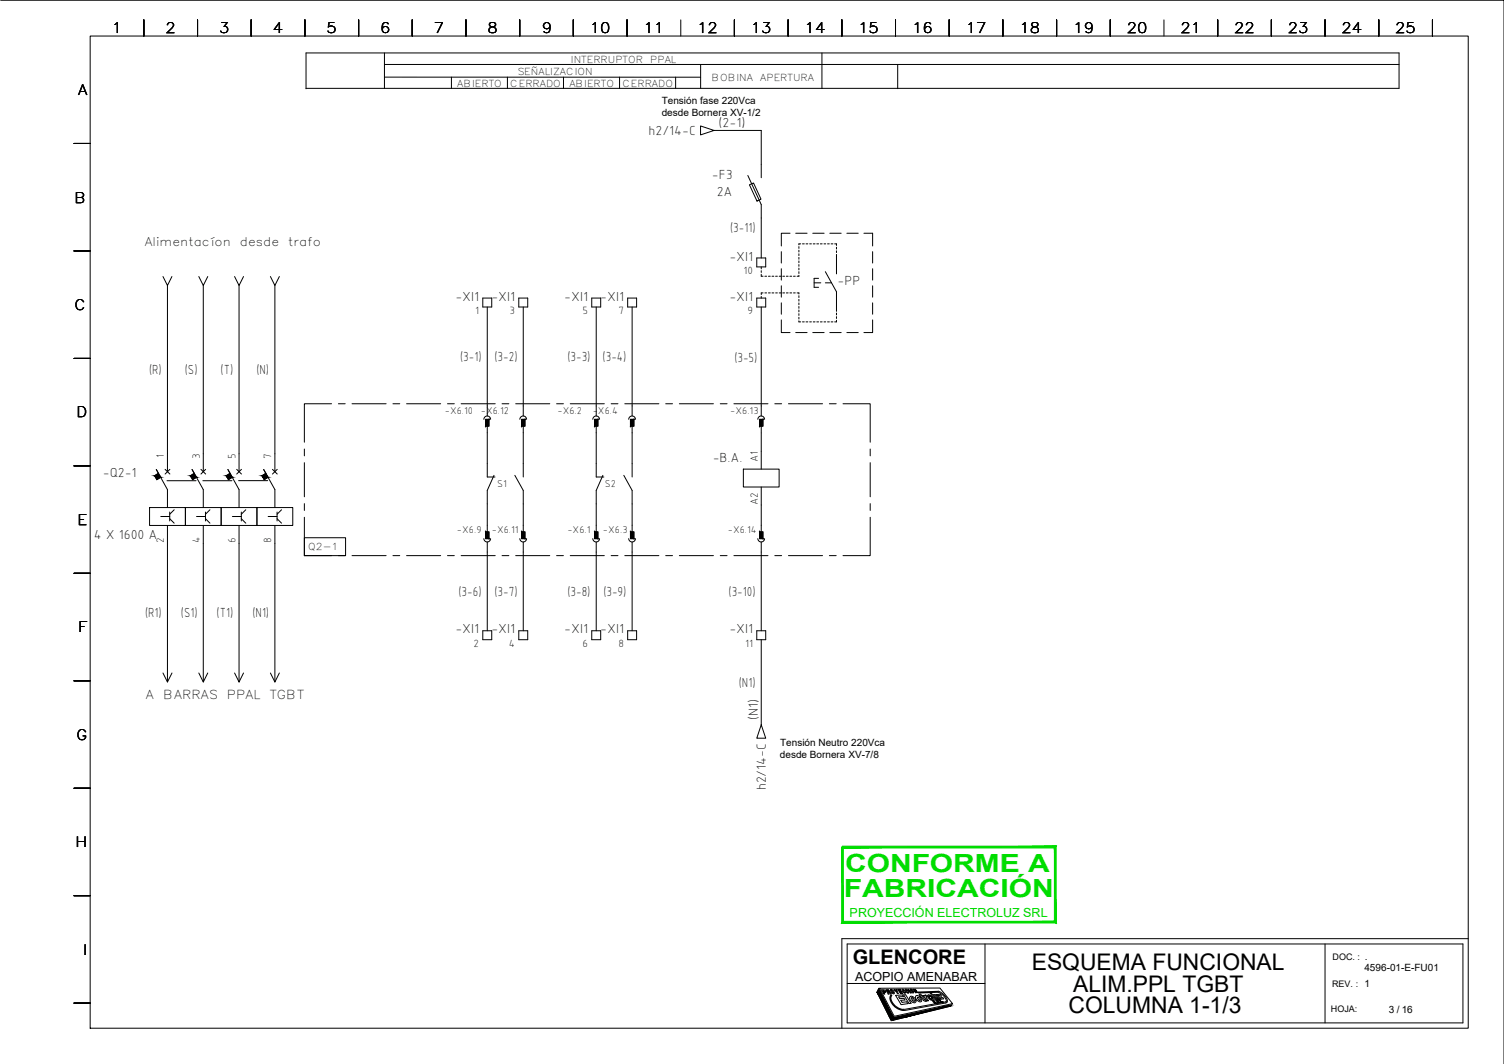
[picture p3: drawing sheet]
<svg xmlns="http://www.w3.org/2000/svg" width="420mm" height="297mm" viewBox="0 0 420 297" stroke-linecap="round" stroke-linejoin="round" font-family="sans-serif">
<g fill="none" stroke="#000" stroke-width=".28">
<path d="M.2 .1h420v296.9M25.2 10.1h385v276.9h-385zM40.2 5.6v4.5M55.2 5.6v4.5M70.2 5.6v4.5M85.2 5.6v4.5M100.2 5.6v4.5M107.4 14.8v9.9M107.4 18h283.4M115.2 5.6v4.5M130.2 5.6v4.5M145.2 5.6v4.5"/>
<path d="M160.2 5.6v4.5M175.2 5.6v4.5M190.2 5.6v4.5M195.7 18.1v6.6M205.2 5.6v4.5M220.2 5.6v4.5M229.6 14.8v9.9M235.2 5.6v4.5M250.2 5.6v4.5M250.8 18.1v6.7M265.2 5.6v4.5M280.2 5.6v4.5"/>
<path d="M295.2 5.6v4.5M310.2 5.6v4.5M325.2 5.6v4.5M340.2 5.6v4.5M355.2 5.6v4.5M370.2 5.6v4.5M385.2 5.6v4.5M400.2 5.6v4.5M85.5 24.7h305.3v-9.9h-305.3v10M107.4 21.5l88.3 .1M126.1 21.5v3.2M141.8 21.5v3.2"/>
<path d="M157.4 21.5v3.2M173.1 21.5v3.2M188.7 21.5v3.2M195.7 35.2l3.8 1.2-3.8 1.3zM199.5 36.4h13.2v13.2M20.7 40.1h4.5M208.9 49l3.8 8.1v14.9M209.4 51.6l1.1-.5 2.1 4.5-1.1 .5zM20.7 70h4.5M45.5 77.2l1.3 2.5 1.2-2.5M46.8 79.7v52M55.5 77.2l1.3 2.5 1.2-2.5"/>
<path d="M56.8 79.7v52M65.5 77.2l1.3 2.5 1.2-2.5M66.8 79.7v52M75.5 77.2l1.3 2.5 1.2-2.5M76.8 79.7v52M211.4 72h2.5v2.5h-2.5zM212.7 74.5v.6M212.7 75.6v.5M212.7 76.6v.5h.5M213.7 77.1h.5M214.7 77.1h.5M215.7 77.1h.5"/>
<path d="M216.7 77.1h.5M217.7 77.1h.5M218.3 70.3v3.1M218.3 75v3.2M218.3 79.8v3.2M218.7 77.1h.5M219.7 77.1h.5M220.7 77.1h.5M220.7 65.1h-2.4v3.6M221.7 77.1h.5M222.3 65.1h3.2M223.2 68.8v.5"/>
<path d="M223.2 69.9v.4M223.2 70.9v.5M223.2 71.8v.6M223.2 72.8v.5M223.2 73.9v.4M223.2 74.9v.4M223.2 75.8v.6M223.2 76.8v.3h-.5M223.7 68.1h-.5v.3M224.2 68.1h.5M225.2 68.1h.5M226.2 68.1h.5"/>
<path d="M227.1 65.1h3.1M227.2 68.1h.5M227.4 79h1.9M228.2 68.1h.5M228.7 77.7h-1.3v2.5h1.3M229.2 68.1h.5M230.2 68.1h.5M230.6 75.8l3.1 5.7v5.4M230.6 79h1.7M231.2 68.1h.5M231.8 65.1h3.2M232.2 68.1h.5"/>
<path d="M233.2 68.1h.5v.4M233.7 69v.5M233.7 70v.5M233.7 71v5.5M236.6 65.1h3.2M241.3 65.1h2.5v3.6M243.8 70.3v3.1M243.8 75v3.2M243.8 79.8v3.2M134.9 83.2h2.5v2.5h-2.5zM136.1 85.7v30.4M144.9 83.2h2.5v2.5h-2.5z"/>
<path d="M146.2 85.7v30.4M165.3 83.2h2.5v2.5h-2.5zM166.6 85.7v30.4M175.3 83.2h2.5v2.5h-2.5zM176.6 85.7v30.4M211.4 83.2h2.5v2.5h-2.5zM212.7 82.7v.5M212.7 85.7v30.4M213.2 81.8h-.5v.4M213.7 81.8h.5M214.7 81.8h.5M215.7 81.8h.5"/>
<path d="M216.7 81.8h.5M217.7 81.8h.5M218.3 89.3v3.5h2.4M218.3 84.5v3.2M218.7 81.8h.5M219.7 81.8h.5M220.7 81.8h.5M221.7 81.8h.5M222.3 92.8h3.2M222.7 81.8h.5v.3M223.2 82.6v.5M223.2 83.6v.5"/>
<path d="M223.2 84.6v.5M223.2 85.6v.5M223.2 86.6v.5M223.2 87.6v.5M223.2 88.6v.5M223.2 89.6v.3h.5M224.2 89.9h.5M225.2 89.9h.5M226.2 89.9h.5M227.1 92.8h3.1M227.2 89.9h.5M228.2 89.9h.5"/>
<path d="M229.2 89.9h.5M230.2 89.9h.5M231.2 89.9h.5M231.8 92.8h3.2M232.2 89.9h.5M233.7 87.4v.5M233.7 88.4v.5M233.7 89.4v.5h-.5M236.6 92.8h3.2M243.8 89.3v3.5h-2.5M243.8 84.5v3.2M20.7 100.1h4.5"/>
<path d="M92.6 112.7h-7.6v10.8M94.5 112.7h1.9M98.3 112.7h9.6M109.8 112.7h1.9M113.6 112.7h9.5M125 112.7h1.9M128.8 112.7h9.5M135.2 117.1a.94 .94 0 0 1 .9-1 .94 .94 0 0 1 1 1M135.7 117.1h.9v1.9h-.9zM136.1 119v14.2h2.2M140.3 112.7h1.9M144.1 112.7h9.5"/>
<path d="M145.2 117.1a.94 .94 0 0 1 1-1 .94 .94 0 0 1 .9 1M145.7 117.1h.9v1.9h-.9zM146.2 119v14.2M155.5 112.7h1.9M159.3 112.7h9.5M165.6 117.1a.94 .94 0 0 1 .9-1 .94 .94 0 0 1 1 1M166.1 117.1h.9v1.9h-.9zM166.6 119v14.2h2.1M170.7 112.7h1.9M174.5 112.7h9.6M175.6 117.1a.94 .94 0 0 1 1-1 .94 .94 0 0 1 .9 1M176.1 117.1h1v1.9h-1z"/>
<path d="M176.6 119v14.2M186 112.7h1.9M189.8 112.7h9.5M201.2 112.7h1.9M205 112.7h9.5M211.7 117.1a.94 .94 0 0 1 1-1 .94 .94 0 0 1 .9 1M212.2 117.1h.9v1.9h-.9zM212.7 119v1.8M216.5 112.7h1.9M220.3 112.7h9.5M231.7 112.7h1.9M235.5 112.7h7.6v10.8"/>
<path d="M20.7 130.1h4.5M44.9 133.3l-1.1 .6-.6-1.1 1.1-.6-.6-1.1 3.1 5.6v5M46.1 131l1.4 1.3M46.7 134.2h8.1M47.5 131l-1.4 1.3M54.9 133.3l-1.1 .6-.6-1.1 1.1-.6-.6-1.1 3.1 5.6v5M56.1 131l1.3 1.3M56.7 134.2h8.1M57.4 131l-1.3 1.3M64.9 133.3l-1.1 .6-.6-1.1 1.1-.6-.6-1.1 3.1 5.6v5M66.1 131l1.4 1.3M66.7 134.2h8.1"/>
<path d="M67.5 131l-1.4 1.3M74.9 133.3l-1.1 .6-.6-1.1 1.1-.6-.6-1.1 3.1 5.6v5M76.1 131l1.3 1.3M77.4 131l-1.3 1.3M85 125.4v1.9M85 129.2v9.5M138 132.7l-1.9 4.2v11.6M143.8 132.7l2.4 4.2v11.6M168.4 132.7l-1.8 4.2v11.6M174.3 132.7l2.3 4.2v11.6M207.7 131h10v5h-10zM212.7 120.9v10.1"/>
<path d="M212.7 136v12.5M243.1 125.4v1.9M243.1 129.2v9.5M41.8 141.7h10v5h-10zM44.9 144.2h2.5M46.8 146.7v43.7M47.4 142.9v2.5M47.4 144.8l1.3 1.3M48.7 142.3l-1.3 1.3M51.8 141.7h10v5h-10zM54.9 144.2h2.5M56.8 146.7v43.7"/>
<path d="M57.4 142.9v2.5M57.4 144.8l1.3 1.3M58.7 142.3l-1.3 1.3M61.8 141.7h10v5h-10zM64.9 144.2h2.5M66.8 146.7v43.7M67.4 142.9v2.5M67.4 144.8l1.3 1.3M68.7 142.3l-1.3 1.3M71.8 141.7h10v5h-10zM74.9 144.2h2.5M76.8 146.7v43.7"/>
<path d="M77.4 142.9v2.5M77.4 144.8l1.3 1.3M78.7 142.3l-1.3 1.3M85 150.1h11.5v5h-11.5zM85 140.6v1.9M85 144.4v10.7M85 155.1h7.6M94.5 155.1h1.9M98.3 155.1h9.6M109.8 155.1h1.9M113.6 155.1h9.5M125 155.1h1.9"/>
<path d="M128.8 155.1h9.5M135.2 150.4a.94 .94 0 0 0 .9 .9 .94 .94 0 0 0 1-.9M135.7 148.5h.9v1.9h-.9zM136.1 151.3v24.8M140.3 155.1h1.9M144.1 155.1h9.5M145.2 150.4a.94 .94 0 0 0 1 .9 .94 .94 0 0 0 .9-.9M145.7 148.5h.9v1.9h-.9zM146.2 151.3v24.8M155.5 155.1h1.9M159.3 155.1h9.5M165.6 150.4a.94 .94 0 0 0 .9 .9 .94 .94 0 0 0 1-.9"/>
<path d="M166.1 148.5h.9v1.9h-.9zM166.6 151.3v24.8M170.7 155.1h1.9M174.5 155.1h9.6M175.6 150.4a.94 .94 0 0 0 1 .9 .94 .94 0 0 0 .9-.9M176.1 148.5h1v1.9h-1zM176.6 151.3v24.8M186 155.1h1.9M189.8 155.1h9.5M201.2 155.1h1.9M205 155.1h9.5M211.7 150.4a.94 .94 0 0 0 1 .9 .94 .94 0 0 0 .9-.9"/>
<path d="M212.2 148.5h.9v1.9h-.9zM212.7 151.3v24.8M216.5 155.1h1.9M220.3 155.1h9.5M231.7 155.1h1.9M243.1 144.4v10.7h-7.6M243.1 140.6v1.9M20.7 160h4.5M134.9 176.1h2.5v2.5h-2.5zM144.9 176.1h2.5v2.5h-2.5zM165.3 176.1h2.5v2.5h-2.5zM175.3 176.1h2.5v2.5h-2.5z"/>
<path d="M211.4 176.1h2.5v2.5h-2.5zM212.7 178.6v23.7M20.7 190.1h4.5M45.5 187.9l1.3 2.5 1.2-2.5M55.5 187.9l1.3 2.5 1.2-2.5M65.5 187.9l1.3 2.5 1.2-2.5M75.5 187.9l1.3 2.5 1.2-2.5M212.7 202.3l1.2 3.8h-2.5zM20.7 220.1h4.5M20.7 250h4.5M236.7 263.5h172v22.1h-172zM236.7 274.6h38.5"/>
<path d="M245.5 276l4 7.9-.6 .9-3.9-7.8zM245.7 275.9l16.9-.1 3.5 4.4-16.3 3.5zM246.3 276.3h.6a.4 .4 0 0 1 .4 .3 .4 .4 0 0 1-.1 .4h-.3l.3 .5h-.3zM246.6 276.5h.3l.2 .3h-.3zM248.2 276.5l-.4-.1 .2 .4 .2-.1v-.2M248.5 276.9l-.2-.5-.9-.1 .7 1.2h.3l-.3-.5 .9 .5-.5-.6M248.8 276.2a.95 .95 0 0 1 1 1.2 .95 .95 0 0 1-1-1.2zM249 276.4l.5 .4 .1 .5-.4-.4zM249.7 276.3l.7 .3-.1-.4h.3l.1 .6 .3 .6h-.3zM250.2 277.9l1.9-.1 .3 .4-1.3 .1 .3 .5 1.1-.1 .3 .5-1.1 .1 .3 .5 1.3-.1 .3 .5-1.9 .3zM250.8 276.2h.7l.1 .2h-.4l.6 .4-.3 .1 .2 .2h.4l.1 .3h-.7zM252 276.2l.6 .2h-.4l.4 .7 .3-.2v.4l-.6-.2-.3-.6z"/>
<path d="M252.4 277.7h.6l1.5 2.4h-.5zM252.9 276.9h.1M253.6 276.2h.3l.6 1h-.2zM253.6 276.9v.2l-.5-.7h.4l-.4-.3a.77 .77 0 0 0 .7 1.2v-.4h-.2M254.2 278.3a1.17 1.17 0 0 1 1.6 .8l-1 .1 .5 .4 .6-.3-.1 .5a1.29 1.29 0 0 1-1.6-1.5zM254.4 276.1l.6 .4 .2 .7-.7-.3zM254.5 276.3l.6 .7zM254.6 278.6l.3-.1 .3 .3-.6 .1zM255.1 276.2l.8 .5-.4-.5h.2l.7 .9-.8-.5 .4 .5-.2 .1zM256.7 278.6l-.3-.2a.68 .68 0 0 0 .7 .9l-.1-.4M257.2 278.5l-.3-.3a.68 .68 0 0 0-1.1 .1 1.18 1.18 0 0 0 1.7 1.1l-.1-.6-.4 .1M257.2 278.6h-.4"/>
<path d="M258 279.2l.6 .3M258.3 279.1l.2 .1M258.3 279.1l-.6-.8 .2-.1-.2-.3-.2 .1-.3-.5-.4 .1 .3 .4h-.2l1.1 1.3M258.4 278.1l-.5-.2 1.1 1.5h.4l-.6-.9 .2-.2M258.4 278h.1M258.4 278l.2-.2 .4 .5M258.5 279.2l.3 .3h-.2M259 278.3h.1M259.2 277.8a1.22 1.22 0 0 1 1.4 1.4 1.22 1.22 0 0 1-1.4-1.4zM259.4 278.1h.5l.4 .4a.3 .3 0 0 1 0 .5 .3 .3 0 0 1-.5-.3zM259.9 277.3l.3-.1 1.4 1.9-.3 .1zM260.5 279.3h.4l.1 .2h-.3l.5 .2 .3 .3-.1 .2-.4-.1-.1-.2h.3l-.4-.1z"/>
<path d="M260.8 277.7h.3l.9 1 .1-.1-.7-.9 .3-.1 1 1.4-.4-.2-.1 .2h-.3zM260.8 279.3h.1M261.5 280l.2 .1zM261.8 279.2l.1 .4M261.8 279.3h-.2l.3 .3M261.9 277.6h.8l.3 1 .4-.1 .2 .3-.7 .1-.3-.3v-.7h-.5zM262.1 276.7a3.7 3.7 0 0 1 2.6 3l-.2 .1M262.1 276.7l-5.6 .3 .1 .2 5.5-.2a3 3 0 0 1 2.2 2.6l-11.4 2.2a3.6 3.6 0 0 1-3.9-3.6l.2-.4-.3-.1a2.85 2.85 0 0 0 1.2 3.5l.2 .1a3.5 3.5 0 0 0 2.8 .7l11.4-2.2M262.1 279.4v.1M262.1 279.4l-.2-.2h-.4l.6 .9 .2-.1-.2-.3M262.1 279.5l.1 .1M262.3 279.6l.3 .4-.5-.3"/>
<path d="M262.3 279.1l1.1 .7-.4 .1zM262.5 279.8l.3 .1zM263.3 279.7l.2 .1zM275.2 263.5v22.1M370.2 263.5v22.1M410.2 262.1h-175v24.9M20.7 280h4.5M249.8 284.1l16.1-3.5-.4 .3-16.2 4zM252.3 281.8h.1"/>
</g>
<g fill="#000" stroke="#000" stroke-width=".28">
<path d="M43.2 132.8h1.4l.3 .5zM43.2 132.8l1.1-.6 .3 .6zM53.2 132.8h1.4l.3 .5zM53.2 132.8l1.1-.6 .3 .6zM63.2 132.8h1.4l.3 .5zM63.2 132.8l1.1-.6 .3 .6zM73.2 132.8h1.4l.3 .5zM73.2 132.8l1.1-.6 .3 .6zM245.5 276l.5 1h-1zM248.6 284.1h.8l-.5 .7zM249.8 284.1l-.5 .7zM249.8 284.1h2.8l-3.2 .7z"/>
<path d="M264.3 280.9l1.6-.3-.4 .3z"/>
<path d="M136.6 117.1v1.9h-.9zM135.7 117.1v1.9l.9-1.9z"/>
<path d="M146.6 117.1v1.9h-.9zM145.7 117.1v1.9l.9-1.9z"/>
<path d="M167 117.1v1.9h-.9zM166.1 117.1v1.9l.9-1.9z"/>
<path d="M177.1 117.1v1.9h-1zM176.1 117.1v1.9l1-1.9z"/>
<path d="M213.1 117.1v1.9h-.9zM212.2 117.1v1.9l.9-1.9z"/>
<path d="M43.2 132.8l.3 .5h1.4zM43.5 133.3h1.4l-1.1 .6z"/>
<path d="M53.2 132.8l.2 .5h1.5zM53.4 133.3h1.5l-1.1 .6z"/>
<path d="M63.2 132.8l.3 .5h1.4zM63.5 133.3h1.4l-1.1 .6z"/>
<path d="M73.2 132.8l.2 .5h1.5zM73.4 133.3h1.5l-1.1 .6z"/>
<path d="M135.7 148.5l.9 1.9v-1.9zM135.7 148.5l.9 1.9h-.9z"/>
<path d="M145.7 148.5l.9 1.9v-1.9zM145.7 148.5l.9 1.9h-.9z"/>
<path d="M166.1 148.5l.9 1.9v-1.9zM166.1 148.5l.9 1.9h-.9z"/>
<path d="M176.1 148.5l1 1.9v-1.9zM176.1 148.5l1 1.9h-1z"/>
<path d="M212.2 148.5l.9 1.9v-1.9zM212.2 148.5l.9 1.9h-.9z"/>
<path d="M245 277l4.5 6.9-3.5-6.9zM245 277l4.5 6.9h-1z"/>
<path d="M248.5 283.9h1zM248.5 283.9l.9 .2z"/>
<path d="M252.6 284.1l12.9-3.2h-1.2zM249.8 284.1l14.5-3.2-11.7 3.2z"/>
</g>
<path d="M235.4 236.2v.5l59.6-.5zM235.4 236.7l59.6-.5-.4 .5zM295 236.2l-.4 .5 .4 21zM294.6 236.7l.4 21-.4-.5zM235.1 257.7h59.9l-.4-.5zM235.1 257.7l.5-.5h59zM235.1 236.5v21.2l.5-.5zM235.1 236.5h.5v20.7z" fill="#0d0" stroke="#0d0" stroke-width=".28"/>
<g font-size="7" fill="#0d0">
<text x="236.1" y="243.4">CONFORME A</text>
<text x="235.8" y="250.4">FABRICACIÓN</text>
</g>
<g font-size="6.4">
<text x="288.2" y="270.9">ESQUEMA FUNCIONAL</text>
<text x="299.8" y="276.9">ALIM.PPL TGBT</text>
<text x="298.5" y="282.9">COLUMNA 1-1/3</text>
</g>
<text font-size="5.6" x="238.2" y="269.2">GLENCORE</text>
<g font-size="4">
<text x="31.2" y="9.3">1</text>
<text x="46.2" y="9.3">2</text>
<text x="61.2" y="9.3">3</text>
<text x="76.2" y="9.3">4</text>
<text x="91.2" y="9.3">5</text>
<text x="106.2" y="9.3">6</text>
<text x="121.2" y="9.3">7</text>
<text x="136.2" y="9.3">8</text>
<text x="151.2" y="9.3">9</text>
<text x="164.8" y="9.3">10</text>
<text x="179.8" y="9.3">11</text>
<text x="194.8" y="9.3">12</text>
<text x="209.8" y="9.3">13</text>
<text x="224.8" y="9.3">14</text>
<text x="239.8" y="9.3">15</text>
<text x="254.8" y="9.3">16</text>
<text x="269.8" y="9.3">17</text>
<text x="284.8" y="9.3">18</text>
<text x="299.8" y="9.3">19</text>
<text x="314.8" y="9.3">20</text>
<text x="329.8" y="9.3">21</text>
<text x="344.8" y="9.3">22</text>
<text x="359.8" y="9.3">23</text>
<text x="374.8" y="9.3">24</text>
<text x="389.8" y="9.3">25</text>
<text x="21.8" y="26.6">A</text>
<text x="20.8" y="56.6">B</text>
<text x="20.8" y="86.6">C</text>
<text x="21.4" y="116.6">D</text>
<text x="21.7" y="146.6">E</text>
<text x="21.8" y="176.6">F</text>
<text x="21.4" y="206.6">G</text>
<text x="21.1" y="236.5">H</text>
<text x="23.2" y="266.6">I</text>
</g>
<g font-size="3.9">
<text x="200.7" y="35.4">(2-1)</text>
<text x="181.1" y="37.7">h2/14-C</text>
<text x="198.8" y="50.1">-F3</text>
<text x="200.2" y="54.7">2A</text>
<text x="204" y="64.7">(3-11)</text>
<text x="203.8" y="72.8">-XI1</text>
<text x="127.2" y="84">-XI1</text>
<text x="137.3" y="84">-XI1</text>
<text x="157.6" y="84">-XI1</text>
<text x="167.7" y="84">-XI1</text>
<text x="203.8" y="84">-XI1</text>
<text x="234" y="79.5">-PP</text>
<text x="128.5" y="100.8">(3-1)</text>
<text x="138.1" y="100.8">(3-2)</text>
<text x="158.5" y="100.8">(3-3)</text>
<text x="168.3" y="100.8">(3-4)</text>
<text x="205.1" y="101">(3-5)</text>
<text x="41.6" y="104.4">(R)</text>
<text x="51.6" y="104.4">(S)</text>
<text x="61.6" y="104.4">(T)</text>
<text x="71.6" y="104.4">(N)</text>
<text x="199.1" y="129">-B.A.</text>
<text x="28.7" y="133.2">-Q2-1</text>
<text x="26.2" y="150.6">4 X 1600 A</text>
<text x="128.1" y="166.4">(3-6)</text>
<text x="138.1" y="166.4">(3-7)</text>
<text x="158.5" y="166.4">(3-8)</text>
<text x="168.6" y="166.4">(3-9)</text>
<text x="203.5" y="166.4">(3-10)</text>
<text x="40.5" y="172.3">(R1)</text>
<text x="50.5" y="172.3">(S1)</text>
<text x="60.5" y="172.3">(T1)</text>
<text x="70.5" y="172.3">(N1)</text>
<text x="127.2" y="176.8">-XI1</text>
<text x="137.3" y="176.8">-XI1</text>
<text x="157.6" y="176.8">-XI1</text>
<text x="167.7" y="176.8">-XI1</text>
<text x="203.8" y="176.8">-XI1</text>
<text x="206.4" y="191.7">(N1)</text>
<text x="211.7" y="201.1" transform="rotate(-90 211.7 201.1)">(N1)</text>
<text x="213.9" y="220.7" transform="rotate(-90 213.9 220.7)">h2/14-C</text>
</g>
<g font-size="3.5">
<text x="40.8" y="195.2">A</text>
<text x="45.6" y="195.2">BARRAS</text>
<text x="63.4" y="195.2">PPAL</text>
<text x="75.4" y="195.2">TGBT</text>
<text x="238.9" y="273.9">ACOPIO AMENABAR</text>
</g>
<text font-size="3.5" fill="#0d0" x="237.4" y="255.9">PROYECCIÓN ELECTROLUZ SRL</text>
<g font-size="3.4">
<text x="40.4" y="68.8">Alimentacíon</text>
<text x="67" y="68.8">desde</text>
<text x="80.5" y="68.8">trafo</text>
</g>
<g font-size="3.1">
<text x="207.8" y="76.5">10</text>
<text x="132.8" y="87.7">1</text>
<text x="142.4" y="87.7">3</text>
<text x="162.8" y="87.7">5</text>
<text x="172.8" y="87.7">7</text>
<text x="208.9" y="87.7">9</text>
<text x="45.8" y="127.8" transform="rotate(-90 45.8 127.8)">1</text>
<text x="55.8" y="128.2" transform="rotate(-90 55.8 128.2)">3</text>
<text x="65.8" y="128.2" transform="rotate(-90 65.8 128.2)">5</text>
<text x="75.8" y="128.2" transform="rotate(-90 75.8 128.2)">7</text>
<text x="211.7" y="129.1" transform="rotate(-90 211.7 129.1)">A1</text>
<text x="211.7" y="141" transform="rotate(-90 211.7 141)">A2</text>
<text x="45.8" y="151.7" transform="rotate(-90 45.8 151.7)">2</text>
<text x="55.8" y="151.7" transform="rotate(-90 55.8 151.7)">4</text>
<text x="65.8" y="151.7" transform="rotate(-90 65.8 151.7)">6</text>
<text x="75.8" y="151.7" transform="rotate(-90 75.8 151.7)">8</text>
<text x="132.3" y="180.6">2</text>
<text x="142.1" y="180.6">4</text>
<text x="162.8" y="180.6">6</text>
<text x="172.8" y="180.6">8</text>
<text x="208.2" y="180.6">11</text>
</g>
<g font-size="2.9">
<text x="124.3" y="115.6">-X6.10</text>
<text x="134.3" y="115.6">-X6.12</text>
<text x="155.7" y="115.6">-X6.2</text>
<text x="165.6" y="115.6">-X6.4</text>
<text x="204" y="115.6">-X6.13</text>
<text x="138.9" y="135.9">S1</text>
<text x="168.9" y="135.9">S2</text>
<text x="127.7" y="148.9">-X6.9</text>
<text x="137.4" y="148.9">-X6.11</text>
<text x="158.5" y="148.9">-X6.1</text>
<text x="168.4" y="148.9">-X6.3</text>
<text x="203.3" y="148.9">-X6.14</text>
</g>
<g font-size="2.8">
<text x="184.9" y="29">Tensión fase 220Vca</text>
<text x="184.8" y="32.3">desde Bornera XV-1/2</text>
<text x="217.9" y="208.4">Tensión Neutro 220Vca</text>
<text x="217.9" y="211.7">desde Bornera XV-7/8</text>
<text x="381.2" y="271">4596-01-E-FU01</text>
<text x="388" y="282.7">3 / 16</text>
</g>
<g font-size="2.7">
<text x="159.5" y="17.5">INTERRUPTOR</text>
<text x="181.6" y="17.5">PPAL</text>
<text x="144.5" y="20.8">SEÑALIZACION</text>
<text x="198.8" y="22.5">BOBINA</text>
<text x="212.4" y="22.5">APERTURA</text>
<text x="127.7" y="24.2">ABIERTO</text>
<text x="142.5" y="24.2">CERRADO</text>
<text x="159.1" y="24.2">ABIERTO</text>
<text x="173.9" y="24.2">CERRADO</text>
<text x="86.1" y="153.6">Q2-1</text>
</g>
<g font-size="2.5">
<text x="372.3" y="268.1">DOC. : .</text>
<text x="372.2" y="275.6">REV. : 1</text>
<text x="371.8" y="282.6">HOJA:</text>
</g>
</svg>
